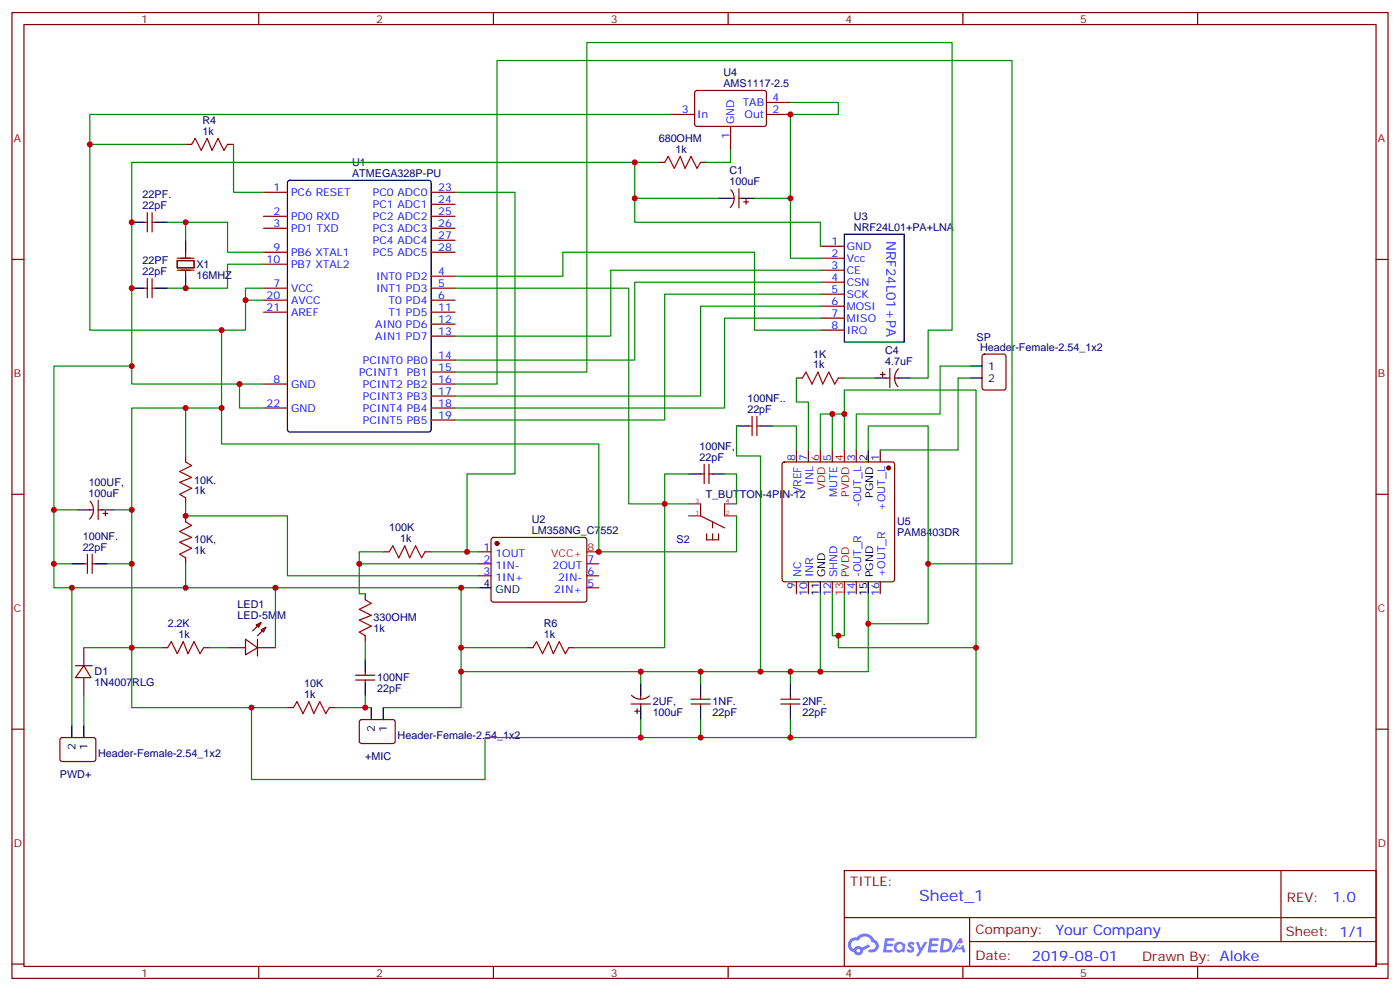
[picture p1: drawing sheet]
<svg xmlns="http://www.w3.org/2000/svg" width="412mm" height="292mm" viewBox="0 0 412 292" stroke-linecap="round" stroke-linejoin="round" font-family="sans-serif">
<g fill="none" stroke="#870000" stroke-width=".35">
<path d="M3.5 3.7h405.4v284.3h-405.4zM7.1 7.2h398.2v277.3h-398.2zM76.2 3.7v3.5M145.3 3.7v3.5M214.5 3.7v3.5M283.6 3.7v3.5M352.8 3.7v3.5M3.5 76.4h3.6M405.3 76.4h3.6M3.5 145.5h3.6M405.3 145.5h3.6M3.5 214.7h3.6"/>
<path d="M405.3 214.7h3.6M248.7 256.3h156.6v28.2h-156.6zM377.3 256.3v20.9M248.7 270.1h156.5M285.6 277.2h119.6M285.6 270.1v14.2M3.5 283.8h3.6M76.2 284.5v3.5M145.3 284.5v3.5M214.5 284.5v3.5M283.6 284.5v3.5M352.8 284.5v3.5"/>
<path d="M405.3 283.8h3.6"/>
</g>
<g fill="#5487ff">
<path d="M267.7 277.5a1.22 1.22 0 0 1 1.7 .2l-.4 .6a.47 .47 0 0 0-.3-.4 .47 .47 0 0 0-.5 .2l.1 .2a1.14 1.14 0 0 1 .8 1.8 1.14 1.14 0 0 1-1.9 0l-.2-.2 .5-.6 .7 .5a.29 .29 0 0 0 .3-.3 .29 .29 0 0 0-.2-.3 1.04 1.04 0 0 1-.6-1.7z"/>
<path d="M260.7 276.2h2.4l.3 .2-.2 .5-1.8 .1-.1 .8h1.5l.3 .4-.3 .4h-1.6l-.2 1.1h1.7l.2 .3-.2 .3-2.6 .1z"/>
<path d="M273.8 276.2h2.4l.3 .2-.1 .5-1.8 .1-.2 .8h1.6l.3 .4-.4 .4-1.6-.1-.1 1.1 1.7 .1 .2 .3-.2 .3-2.6 .1z"/>
<path d="M282.6 276.2h.7l.3 1.3-.6 .3a.69 .69 0 0 0-1 .3 .69 .69 0 0 0 .4 .9 .69 .69 0 0 0 .9-.6l.5-.2 .6 2.2h-.8l-.2-.9h-1.8l-.5 .9h-.8z"/>
<path d="M269.8 277.3h.8l.6 1.8 1.1-1.8h.9l-2.6 4.2h-.8l.9-1.5z"/>
<path d="M277.4 276.2l-.6 4.2h1.3a2.11 2.11 0 0 0 2.5-2.1 2.11 2.11 0 0 0-2.5-2.1zM278.1 277a1.39 1.39 0 0 1 1.7 1.4 1.39 1.39 0 0 1-1.8 1.2h-.3z"/>
<path d="M263.7 277.8a1.54 1.54 0 0 0-.1 2.2 1.54 1.54 0 0 0 2.2 .1l.6 .3 .3-2.3-.2-.3h-.4a1.49 1.49 0 0 0-2.4 0zM264 278.8a.94 .94 0 0 1 1.8 0 .94 .94 0 0 1-1.8 0z"/>
<path d="M250.4 276.6a2.18 2.18 0 0 0 1.1 3.7 1.44 1.44 0 0 0 1.6 .9 1.44 1.44 0 0 0 1.2-1.4l2-1.1-.5-.7-1.9 1a1.47 1.47 0 0 0-2.4 .4 1.39 1.39 0 0 1-.7-1.9 1.39 1.39 0 0 1 2-.5 2.12 2.12 0 0 1 2.2-1.3 2.12 2.12 0 0 1 1.9 1.7 1.14 1.14 0 0 1 1.1 1.4 1.14 1.14 0 0 1-1.7 .7 .43 .43 0 0 0-.5 .4 .43 .43 0 0 0 .4 .5 1.98 1.98 0 0 0 2.5-1.2 1.98 1.98 0 0 0-1.2-2.6 3.1 3.1 0 0 0-5.3-.6l-.9 .1zM252.3 279.9a.55 .55 0 0 1 1.1 0 .55 .55 0 0 1-1.1 0z"/>
<circle cx="282.6" cy="278.3" r=".26"/>
</g>
<g fill="none" stroke="#870000" stroke-width=".35">
<path d="M197.6 33.7h7M204.8 26.8l.5-.2 20 .1 .5 .6-.1 9.5-.6 .4h-20.1l-.4-.7v-9.2zM215.2 37.2v7.1M225.8 33.7h7M225.8 30.2h7M54.7 42.5h1.7M67 42.5h1.8M77.6 56.6h7.1M127 56.6h7.1M194 47.8h1.8M206.4 47.8h1.7M215.2 58.4h1.1"/>
<path d="M215.3 55.8a3.8 3.8 0 0 1-.2 5.3M217.7 55.6v5.6M217.7 58.4h1M219.1 59.4h1.4M219.8 58.7v1.4M42.3 65.4h1.1M43.4 62.6v5.7M44.8 62.6v5.7M44.8 65.4h1.1M52.2 76.7h4.9v2.1h-4.9zM52.2 76h4.9M52.2 79.6h4.9"/>
<path d="M54.7 74.3v1.7M54.7 79.6v1.7M77.6 63.7h7.1M77.6 67.2h7.1M77.6 74.3h7.1M77.6 77.8h7.1M127 63.7h7.1M127 67.2h7.1M127 74.3h7.1M127 60.1h7.1M127 70.7h7.1M241.7 72.5h7"/>
<path d="M241.7 76h7M241.7 79.6h7M42.3 84.8h1.1M43.4 82v5.7M44.8 82v5.7M44.8 84.8h1.1M77.6 84.8h7.1M77.6 88.4h7.1M77.6 91.9h7.1M127 84.8h7.1M127 81.3h7.1M127 88.4h7.1"/>
<path d="M127 91.9h7.1M127 95.4h7.1M127 99h7.1M241.7 83.1h7M241.7 86.6h7M241.7 90.1h7M241.7 93.7h7M241.7 97.2h7M77.6 113.1h7.1M127 113.1h7.1M127 106h7.1M127 109.5h7.1"/>
<path d="M127 116.6h7.1M234.6 111.3h1.8M246.9 111.3h1.8M259.3 110.2h1.4M260 109.5v1.4M261.1 111.3h1M262.1 108.5v5.6M263.5 111.3h1.1M264.7 108.6a3.8 3.8 0 0 0-.2 5.2M289.5 104.5l.5-.3h5.6l.7 .5v9.4l-.4 .7h-5.9l-.7-.4v-9.4zM54.7 134.2v1.8M77.6 120.1h7.1"/>
<path d="M127 120.1h7.1M127 123.6h7.1M206.4 139.5h1M207.4 136.7v5.6M208.8 136.7v5.6M208.8 139.5h1.1M220.5 125.4h1M221.5 122.6v5.6M223 122.6v5.6M223 125.4h1M230.6 136.2l.5-.2h31.7l.5 .2 .2 .5v33.9l-.2 .5-.5 .2h-31.7l-.5-.3-.2-.4v-33.9zM234.6 132.5v3.5"/>
<path d="M238.1 132.5v3.5M245.2 132.5v3.5M252.2 132.5v3.5M259.3 132.5v3.5M26.5 150.1h1M26.5 147.6a3.8 3.8 0 0 1-.1 5.2M28.9 147.3v5.6M28.9 150.1h1.1M30.3 151.2h1.4M31 150.5v1.4M54.7 146.6v1.7M54.7 151.9v1.7"/>
<path d="M144.9 158.4l.4-.2 27.1 .1 .5 .6-.1 17.9-.6 .5-27.1-.1-.5-.6v-17.7zM24.7 166h1.1M25.8 163.2v5.6M27.2 163.2v5.6M27.2 166h1M54.7 164.2v1.8M107.6 174.8v1.8M112.9 162.5h1.8M125.2 162.5h1.8M141.1 162.5h3.5M141.1 166h3.5M141.1 169.5h3.5"/>
<path d="M172.9 166h3.5M172.9 169.5h3.5M172.9 173h3.5M234.6 171.3v3.5M238.1 171.3v3.5M245.2 171.3v3.5M252.2 171.3v3.5M259.3 171.3v3.5M22.2 196h5M24.7 196l2.1 3.5h-4.6zM24.7 190.7v5.3M24.7 199.5v5.3"/>
<path d="M47.6 190.7h1.8M60 190.7h1.7M67 190.7h5.3M72.3 188.2l3.5 2.5-3.5 2.1zM75.5 184l1.4-.7-.7 1.4zM75.8 188.2v4.9M75.8 190.7h5.3M76.9 185.4l1.4-.7-.7 1.4zM76.9 183.3l-2.5 2.4M78.3 184.7l-2.5 2.4M104.8 198.8h5.6M107.6 187.1v1.8"/>
<path d="M107.6 197.7v1.1M155.2 190.7h1.8M167.6 190.7h1.7M17.9 217.3l.4-.2 9.5 .1 .4 .6v6l-.7 .4-9.4-.1-.5-.6v-5.7zM84.7 208.3h1.7M97 208.3h1.8M104.8 200.2h5.6M106.1 212l.4-.2 9.5 .1 .4 .6v6l-.7 .4-9.4-.1-.5-.6v-5.7zM107.6 200.2v1.1M185.9 207.3h5.7M186 204.7a3.8 3.8 0 0 0 5.3 .2M187 209.4h1.4"/>
<path d="M187.7 208.7v1.4M188.7 204.8v1M188.7 207.3v1M203.6 205.8h5.6M203.6 207.3h5.6M206.4 204.8v1M206.4 207.3v1M230 205.8h5.7M230 207.3h5.7M232.8 204.8v1M232.8 207.3v1"/>
</g>
<path d="M56.4 42.5l1.1-1.8 1.8 3.6 1.7-3.6 1.4 3.6 1.8-3.6 1.8 3.6 1-1.8M195.8 47.8l1-1.8 1.8 3.6 1.8-3.6 1.4 3.6 1.8-3.6 1.7 3.6 1.1-1.8M236.4 111.3l1-1.8 1.8 3.6 1.7-3.6 1.5 3.6 1.7-3.6 1.8 3.6 1-1.8M54.7 136l1.7 1.1-3.5 1.7 3.5 1.8-3.5 1.4 3.5 1.8-3.5 1.7 1.8 1.1M54.7 153.6l1.7 1.1-3.5 1.8 3.5 1.7-3.5 1.4 3.5 1.8-3.5 1.8 1.8 1M107.6 176.6l1.8 1-3.6 1.8 3.6 1.8-3.6 1.4 3.6 1.7-3.6 1.8 1.8 1M114.7 162.5l1-1.8 1.8 3.5 1.7-3.5 1.4 3.5 1.8-3.5 1.8 3.5 1-1.7M49.4 190.7l1-1.8 1.8 3.5 1.8-3.5 1.4 3.5 1.7-3.5 1.8 3.5 1.1-1.7M157 190.7l1-1.8 1.8 3.5 1.8-3.5 1.4 3.5 1.7-3.5 1.8 3.5 1.1-1.7M86.4 208.3l1.1-1.7 1.8 3.5 1.7-3.5 1.4 3.5 1.8-3.5 1.8 3.5 1-1.8" fill="none" stroke="#a10000" stroke-width=".35"/>
<g fill="none" stroke="#000" stroke-width=".35">
<path d="M84.9 53.3l.5-.2h40.9l.6 .4 .1 73-.5 .6-41.1 .1-.7-.5v-72.9zM211.7 58.4h3.5M218.7 58.4h3.5M38.8 65.4h3.5M45.9 65.4h3.5M54.7 70.7v3.6M248.7 69h17.6v31.7h-17.6zM38.8 84.8h3.5M45.9 84.8h3.5M54.7 81.3v3.5M257.5 111.3h3.6M264.6 111.3h3.5"/>
<path d="M285.8 111.3h3.5M285.8 107.8h3.5M202.8 139.5h3.6M209.9 139.5h3.5M217 125.4h3.5M224 125.4h3.5M255.8 132.5v3.5M22.9 150.1h3.6M30 150.1h3.5M21.2 166h3.5M28.2 166h3.5M141.1 173h3.5"/>
<path d="M241.7 171.3v3.5M255.8 171.3v3.5M107.6 194.2v3.5M21.2 213.6v3.5M24.7 213.6v3.5M107.6 201.3v3.5M109.4 208.3v3.5M112.9 208.3v3.5M188.7 201.3v3.5M188.7 208.3v3.5M206.4 201.3v3.5M206.4 208.3v3.5"/>
<path d="M232.8 201.3v3.5M232.8 208.3v3.5"/>
</g>
<path d="M206.4 148.3v3.6l7 3.5M208.1 157.2v1.7h3.6v-1.7M209.9 153.6v1.8M209.9 157.2v1.7M213.4 148.3v3.6" fill="none" stroke="#900" stroke-width=".35"/>
<path d="M202.8 151.9h3.6M202.8 148.3h3.6M213.4 151.9h3.6M213.4 148.3h3.6" fill="none" stroke="#8c2424" stroke-width=".35"/>
<g fill="#870000" stroke="#870000" stroke-width=".35">
<circle cx="146.4" cy="160" r=".53"/>
<circle cx="261.8" cy="137.8" r=".53"/>
</g>
<path d="M241.7 132.5v3.5M248.7 132.5v3.5M172.9 162.5h3.5M248.7 171.3v3.5" fill="none" stroke="#f00" stroke-width=".35"/>
<g fill="none" stroke="#008700" stroke-width=".35">
<path d="M197.6 33.7h-171.1v63.5h45.8v-8.8M232.8 30.2h14.1v3.5h-14.1v42.3h8.9M26.5 42.5h28.2M68.8 42.5v14.1h8.8M134.1 56.6h17.6v82.9h-14.1v23M187 47.8v17.6h54.7v7.1M187 58.4h24.7M194 47.8h-155.2v65.3h38.8M215.2 44.3v3.5h-7.1M222.2 58.4h10.6M49.4 65.4h5.3M54.7 70.7v-5.3h12.3v8.9h10.6"/>
<path d="M77.6 77.8h-10.6v7h-17.6M241.7 79.6h-61.8v19.4h-45.8M65.3 97.2v33.5h111.1v31.8h40.6v-10.6M77.6 84.8h-5.3v3.6h5.3M134.1 81.3h31.7v-7h56.4v22.9h19.5M134.1 84.8h51.1v63.5h17.6M241.7 83.1h-54.7v22.9h-52.9M241.7 86.6h-45.9v37h-61.7M241.7 90.1h-35.3v26.5h-72.3M241.7 93.7h-28.3v26.4h-79.3M38.8 107.8h-22.9v65.2h125.2M70.6 113.1v7h7"/>
<path d="M134.1 109.5h38.8v-97h107.6v84.7h-7.1v14.1h-5.3M134.1 113.1h12.3v-95.3h151.7v148.2h-24.7M234.6 111.3v7.1h3.5v14.1M248.7 111.3h8.8M285.8 111.3h-3.6v21.2h-22.9M285.8 107.8h-8.9v14.1h-24.7v10.6M54.7 120.1h-15.9v88.2h45.9M65.3 120.1h-10.6v14.1M202.8 139.5h-7v51.2h-26.5M213.4 139.5h3.6v8.8M217 125.4v8.8h7v63.5M227.5 125.4h7.1v7.1"/>
<path d="M241.7 132.5v-10.6h7v10.6M245.2 121.9v10.6M248.7 121.9v-7.1h38.8v75.9h-40.6v-3.6M255.8 132.5v-7.1h17.6v58.2h-17.6v-8.8M15.9 150.1h7M33.5 150.1h5.3M54.7 148.3v3.6h30v17.6h56.4M15.9 166h5.3M21.2 173v40.6M31.7 166h7.1M54.7 166v7M81.1 173v17.7"/>
<path d="M105.8 166v8.8h1.8M112.9 162.5h-7.1v3.5h35.3M127 162.5h14.1M135.8 173v35.3h-22.9M241.7 174.8v22.9M245.2 174.8v12.3h3.5v-12.3M24.7 190.7h22.9M61.7 190.7h5.3M107.6 188.9v5.3M135.8 190.7h19.4M188.7 197.7v3.6M206.4 197.7v3.6"/>
<path d="M232.8 197.7v3.6M255.8 183.6v14.1h-120M287.5 190.7v26.4h-81.1M24.7 204.8v8.8M74.1 208.3v21.2h68.8v-12.4h45.8M98.8 208.3h10.6M107.6 204.8v3.5M188.7 211.8v5.3h17.7v-5.3M232.8 211.8v5.3"/>
</g>
<g fill="#c00">
<circle cx="54.7" cy="84.8" r=".88"/>
<circle cx="232.8" cy="33.7" r=".88"/>
<circle cx="176.4" cy="162.5" r=".88"/>
<circle cx="38.8" cy="65.4" r=".88"/>
<circle cx="81.1" cy="173" r=".88"/>
<circle cx="26.5" cy="42.5" r=".88"/>
<circle cx="232.8" cy="217.1" r=".88"/>
<circle cx="206.4" cy="197.7" r=".88"/>
<circle cx="248.7" cy="121.9" r=".88"/>
<circle cx="246.9" cy="187.1" r=".88"/>
<circle cx="135.8" cy="190.7" r=".88"/>
<circle cx="38.8" cy="166" r=".88"/>
<circle cx="15.9" cy="150.1" r=".88"/>
<circle cx="54.7" cy="120.1" r=".88"/>
<circle cx="54.7" cy="173" r=".88"/>
<circle cx="65.3" cy="97.2" r=".88"/>
<circle cx="187" cy="58.4" r=".88"/>
<circle cx="187" cy="47.8" r=".88"/>
<circle cx="72.3" cy="88.4" r=".88"/>
<circle cx="70.6" cy="113.1" r=".88"/>
<circle cx="54.7" cy="65.4" r=".88"/>
<circle cx="232.8" cy="58.4" r=".88"/>
<circle cx="38.8" cy="107.8" r=".88"/>
<circle cx="137.6" cy="162.5" r=".88"/>
<circle cx="65.3" cy="120.1" r=".88"/>
<circle cx="135.8" cy="173" r=".88"/>
<circle cx="105.8" cy="166" r=".88"/>
<circle cx="107.6" cy="208.3" r=".88"/>
<circle cx="38.8" cy="150.1" r=".88"/>
<circle cx="15.9" cy="166" r=".88"/>
<circle cx="195.8" cy="148.3" r=".88"/>
<circle cx="255.8" cy="183.6" r=".88"/>
<circle cx="135.8" cy="197.7" r=".88"/>
<circle cx="245.2" cy="121.9" r=".88"/>
<circle cx="224" cy="197.7" r=".88"/>
<circle cx="241.7" cy="197.7" r=".88"/>
<circle cx="188.7" cy="197.7" r=".88"/>
<circle cx="206.4" cy="217.1" r=".88"/>
<circle cx="287.5" cy="190.7" r=".88"/>
<circle cx="232.8" cy="197.7" r=".88"/>
<circle cx="188.7" cy="217.1" r=".88"/>
<circle cx="74.1" cy="208.3" r=".88"/>
<circle cx="38.8" cy="190.7" r=".88"/>
<circle cx="21.2" cy="173" r=".88"/>
<circle cx="273.4" cy="166" r=".88"/>
<circle cx="54.7" cy="151.9" r=".88"/>
<circle cx="38.8" cy="84.8" r=".88"/>
</g>
<text font-size="4.6" fill="#00f" x="270.8" y="265.3">Sheet_1</text>
<g font-size="4.2" fill="#00f">
<text x="392.5" y="265.6">1.0</text>
<text x="310.9" y="275.1">Your Company</text>
<text x="304" y="282.9">2019-08-01</text>
</g>
<text font-size="3.9" fill="#00f" x="261.1" y="71.1" transform="rotate(90 261.1 71.1)">NRF24L01+PA</text>
<g font-size="3.9" fill="#800">
<text x="250.5" y="260.9">TITLE:</text>
<text x="379.1" y="265.6">REV:</text>
<text x="287.4" y="275.1">Company:</text>
<text x="378.7" y="275.7">Sheet: 1/1</text>
<text x="287.4" y="282.8">Date:</text>
<text x="336.4" y="282.8">Drawn By: Aloke</text>
</g>
<g font-size="3.2" fill="#800">
<text x="41.6" y="6.7">1</text>
<text x="110.8" y="6.7">2</text>
<text x="179.9" y="6.7">3</text>
<text x="249.1" y="6.7">4</text>
<text x="318.2" y="6.7">5</text>
<text x="4.1" y="41.8">A</text>
<text x="405.9" y="41.8">A</text>
<text x="4.1" y="110.9">B</text>
<text x="405.9" y="110.9">B</text>
<text x="4.1" y="180.1">C</text>
<text x="405.9" y="180.1">C</text>
<text x="4.1" y="249.2">D</text>
<text x="405.9" y="249.2">D</text>
<text x="41.6" y="287.5">1</text>
<text x="110.8" y="287.5">2</text>
<text x="179.9" y="287.5">3</text>
<text x="249.1" y="287.5">4</text>
<text x="318.2" y="287.5">5</text>
</g>
<g font-size="3.2" fill="#000080">
<text x="213.1" y="22.4">U4</text>
<text x="213.1" y="25.6">AMS1117-2.5</text>
<text x="59.6" y="39.7">1k</text>
<text x="59.6" y="36.5">R4</text>
<text x="194" y="41.8">680OHM</text>
<text x="199" y="45">1k</text>
<text x="103.7" y="52">ATMEGA328P-PU</text>
<text x="103.7" y="48.8">U1</text>
<text x="214.9" y="51.3">C1</text>
<text x="42" y="58.3">22PF.</text>
<text x="214.9" y="54.5">100uF</text>
<text x="42" y="61.6">22pF</text>
<text x="251.5" y="64.7">U3</text>
<text x="251.5" y="67.9">NRF24L01+PA+LNA</text>
<text x="42" y="77.7">22PF</text>
<text x="42" y="81">22pF</text>
<text x="57.9" y="82">16MHZ</text>
<text x="57.9" y="79">X1</text>
<text x="287.7" y="100.4">SP</text>
<text x="239.6" y="105.3">1K</text>
<text x="260.7" y="107.4">4.7uF</text>
<text x="260.7" y="104.2">C4</text>
<text x="288.7" y="103.2">Header-Female-2.54_1x2</text>
<text x="239.5" y="108.5">1k</text>
<text x="220.2" y="118.3">100NF..</text>
<text x="220.1" y="121.5">22pF</text>
<text x="206" y="135.6">22pF</text>
<text x="206" y="132.4">100NF,</text>
<text x="26.1" y="143.1">100UF,</text>
<text x="57.2" y="142.3">10K.</text>
<text x="26.1" y="146.2">100uF</text>
<text x="57.1" y="145.5">1k</text>
<text x="207.9" y="146.6">T_BUTTON-4PIN-12</text>
<text x="156.7" y="153.9">U2</text>
<text x="264.2" y="154.7">U5</text>
<text x="24.4" y="158.8">100NF.</text>
<text x="57.2" y="160">10K,</text>
<text x="114.7" y="156.5">100K</text>
<text x="117.8" y="159.6">1k</text>
<text x="156.6" y="157.2">LM358NG_C7552</text>
<text x="199.3" y="160">S2</text>
<text x="264.2" y="157.9">PAM8403DR</text>
<text x="24.4" y="162.1">22pF</text>
<text x="57.1" y="163.2">1k</text>
<text x="70" y="179">LED1</text>
<text x="49.4" y="184.7">2.2K</text>
<text x="70" y="182.2">LED-5MM</text>
<text x="110.1" y="182.9">330OHM</text>
<text x="160.2" y="184.7">R6</text>
<text x="52.6" y="187.9">1k</text>
<text x="110.1" y="186.1">1k</text>
<text x="160.2" y="187.9">1k</text>
<text x="27.9" y="202">1N4007RLG</text>
<text x="27.9" y="198.8">D1</text>
<text x="89.6" y="202.3">10K</text>
<text x="111.1" y="203.7">22pF</text>
<text x="111.1" y="200.6">100NF</text>
<text x="89.6" y="205.5">1k</text>
<text x="192.3" y="207.6">2UF,</text>
<text x="209.9" y="207.6">1NF.</text>
<text x="236.4" y="207.6">2NF.</text>
<text x="192.3" y="210.8">100uF</text>
<text x="209.9" y="210.8">22pF</text>
<text x="236.4" y="210.8">22pF</text>
<text x="117.1" y="217.5">Header-Female-2.54_1x2</text>
<text x="28.9" y="222.8">Header-Female-2.54_1x2</text>
<text x="107.6" y="223.8">+MIC</text>
<text x="17.6" y="229.1">PWD+</text>
</g>
<g font-size="3.2" fill="#00f">
<text x="227.5" y="29.8">4</text>
<text x="200.8" y="33.3">3</text>
<text x="205.3" y="34.7">In</text>
<text x="218.8" y="31.2">TAB</text>
<text x="219.3" y="34.7">Out</text>
<text x="227.5" y="33.3">2</text>
<text x="214.8" y="41" transform="rotate(-90 214.8 41)">1</text>
<text x="216.3" y="36.5" transform="rotate(-90 216.3 36.5)">GND</text>
<text x="80.5" y="56.3">1</text>
<text x="85.7" y="57.7">PC6 RESET</text>
<text x="109.8" y="57.7">PC0 ADC0</text>
<text x="129.1" y="56.3">23</text>
<text x="129.1" y="59.8">24</text>
<text x="80.5" y="63.3">2</text>
<text x="85.7" y="64.7">PD0 RXD</text>
<text x="109.8" y="61.2">PC1 ADC1</text>
<text x="109.8" y="64.7">PC2 ADC2</text>
<text x="129.1" y="63.3">25</text>
<text x="80.5" y="66.9">3</text>
<text x="85.7" y="68.3">PD1 TXD</text>
<text x="109.8" y="68.3">PC3 ADC3</text>
<text x="109.8" y="71.8">PC4 ADC4</text>
<text x="129.1" y="66.9">26</text>
<text x="129.1" y="70.4">27</text>
<text x="78.5" y="77.4">10</text>
<text x="80.5" y="73.9">9</text>
<text x="85.7" y="75.3">PB6 XTAL1</text>
<text x="109.8" y="75.3">PC5 ADC5</text>
<text x="129.1" y="73.9">28</text>
<text x="244.9" y="72.1">1</text>
<text x="244.9" y="75.7">2</text>
<text x="249.4" y="73.6">GND</text>
<text x="249.4" y="77.1">Vcc</text>
<text x="85.7" y="78.8">PB7 XTAL2</text>
<text x="110.8" y="82.4">INT0 PD2</text>
<text x="129.1" y="81">4</text>
<text x="244.9" y="79.2">3</text>
<text x="244.9" y="82.7">4</text>
<text x="249.4" y="80.6">CE</text>
<text x="78.5" y="88">20</text>
<text x="80.5" y="84.5">7</text>
<text x="85.7" y="85.9">VCC</text>
<text x="85.7" y="89.4">AVCC</text>
<text x="110.8" y="85.9">INT1 PD3</text>
<text x="114.5" y="89.4">T0 PD4</text>
<text x="129.1" y="84.5">5</text>
<text x="129.1" y="88">6</text>
<text x="244.9" y="86.3">5</text>
<text x="244.9" y="89.8">6</text>
<text x="249.4" y="84.1">CSN</text>
<text x="249.4" y="87.7">SCK</text>
<text x="78.5" y="91.5">21</text>
<text x="85.7" y="93">AREF</text>
<text x="114.5" y="93">T1 PD5</text>
<text x="129.1" y="91.5">11</text>
<text x="129.1" y="95.1">12</text>
<text x="244.9" y="93.3">7</text>
<text x="249.4" y="91.2">MOSI</text>
<text x="249.4" y="94.7">MISO</text>
<text x="110.6" y="96.5">AIN0 PD6</text>
<text x="110.6" y="100">AIN1 PD7</text>
<text x="129.1" y="98.6">13</text>
<text x="244.9" y="96.8">8</text>
<text x="249.4" y="98.2">IRQ</text>
<text x="106.9" y="107.1">PCINT0 PB0</text>
<text x="129.1" y="105.7">14</text>
<text x="80.5" y="112.7">8</text>
<text x="105.8" y="110.6">PCINT1</text>
<text x="119.8" y="110.6">PB1</text>
<text x="129.1" y="109.2">15</text>
<text x="129.1" y="112.7">16</text>
<text x="78.5" y="119.8">22</text>
<text x="85.7" y="114.1">GND</text>
<text x="106.9" y="114.1">PCINT2 PB2</text>
<text x="106.9" y="117.7">PCINT3 PB3</text>
<text x="129.1" y="116.2">17</text>
<text x="129.1" y="119.8">18</text>
<text x="85.7" y="121.2">GND</text>
<text x="106.9" y="121.2">PCINT4 PB4</text>
<text x="106.9" y="124.7">PCINT5 PB5</text>
<text x="129.1" y="123.3">19</text>
<text x="234.2" y="135.8" transform="rotate(-90 234.2 135.8)">8</text>
<text x="237.8" y="135.8" transform="rotate(-90 237.8 135.8)">7</text>
<text x="244.8" y="135.8" transform="rotate(-90 244.8 135.8)">5</text>
<text x="251.9" y="135.8" transform="rotate(-90 251.9 135.8)">3</text>
<text x="258.9" y="135.8" transform="rotate(-90 258.9 135.8)">1</text>
<text x="239.5" y="142.8" transform="rotate(-90 239.5 142.8)">INL</text>
<text x="236" y="145.5" transform="rotate(-90 236 145.5)">VREF</text>
<text x="246.6" y="146.3" transform="rotate(-90 246.6 146.3)">MUTE</text>
<text x="253.6" y="149.3" transform="rotate(-90 253.6 149.3)">-OUT_L</text>
<text x="260.7" y="150.5" transform="rotate(-90 260.7 150.5)">+OUT_L</text>
<text x="142.4" y="162.1">1</text>
<text x="142.4" y="165.6">2</text>
<text x="145.9" y="163.9">1OUT</text>
<text x="145.9" y="167.4">1IN-</text>
<text x="162.8" y="167.4">2OUT</text>
<text x="173" y="165.6">7</text>
<text x="142.4" y="169.2">3</text>
<text x="145.9" y="170.9">1IN+</text>
<text x="164.4" y="170.9">2IN-</text>
<text x="173" y="172.7">5</text>
<text x="173" y="169.2">6</text>
<text x="234.2" y="173.5" transform="rotate(-90 234.2 173.5)">9</text>
<text x="236" y="170" transform="rotate(-90 236 170)">NC</text>
<text x="239.5" y="170" transform="rotate(-90 239.5 170)">INR</text>
<text x="246.6" y="170" transform="rotate(-90 246.6 170)">SHND</text>
<text x="253.6" y="170" transform="rotate(-90 253.6 170)">-OUT_R</text>
<text x="260.7" y="170" transform="rotate(-90 260.7 170)">+OUT_R</text>
<text x="163.2" y="174.4">2IN+</text>
<text x="237.8" y="175.5" transform="rotate(-90 237.8 175.5)">10</text>
<text x="244.8" y="175.5" transform="rotate(-90 244.8 175.5)">12</text>
<text x="251.9" y="175.5" transform="rotate(-90 251.9 175.5)">14</text>
<text x="258.9" y="175.5" transform="rotate(-90 258.9 175.5)">16</text>
</g>
<g font-size="3.2">
<text x="291" y="108.8">1</text>
<text x="291" y="112.4">2</text>
<text x="255.4" y="135.8" transform="rotate(-90 255.4 135.8)">2</text>
<text x="257.2" y="146.5" transform="rotate(-90 257.2 146.5)">PGND</text>
<text x="142.4" y="172.7">4</text>
<text x="243.1" y="170" transform="rotate(-90 243.1 170)">GND</text>
<text x="257.2" y="170" transform="rotate(-90 257.2 170)">PGND</text>
<text x="145.9" y="174.4">GND</text>
<text x="241.3" y="175.5" transform="rotate(-90 241.3 175.5)">11</text>
<text x="255.4" y="175.5" transform="rotate(-90 255.4 175.5)">15</text>
<text x="110.4" y="215.6" transform="rotate(-90 110.4 215.6)">2</text>
<text x="113.9" y="215.6" transform="rotate(-90 113.9 215.6)">1</text>
<text x="22.2" y="220.9" transform="rotate(-90 22.2 220.9)">2</text>
<text x="25.8" y="220.9" transform="rotate(-90 25.8 220.9)">1</text>
</g>
<g font-size="3.2" fill="#f00">
<text x="241.3" y="135.8" transform="rotate(-90 241.3 135.8)">6</text>
<text x="248.4" y="135.8" transform="rotate(-90 248.4 135.8)">4</text>
<text x="243.1" y="144.4" transform="rotate(-90 243.1 144.4)">VDD</text>
<text x="250.1" y="146.3" transform="rotate(-90 250.1 146.3)">PVDD</text>
<text x="162.4" y="163.9">VCC+</text>
<text x="173" y="162.1">8</text>
<text x="250.1" y="170" transform="rotate(-90 250.1 170)">PVDD</text>
<text x="248.4" y="175.5" transform="rotate(-90 248.4 175.5)">13</text>
</g>
<g font-size="1.8" fill="#8d2323">
<text x="204.9" y="148">3</text>
<text x="213.8" y="148">4</text>
<text x="204.9" y="151.5">1</text>
<text x="213.8" y="151.5">2</text>
</g>
</svg>
